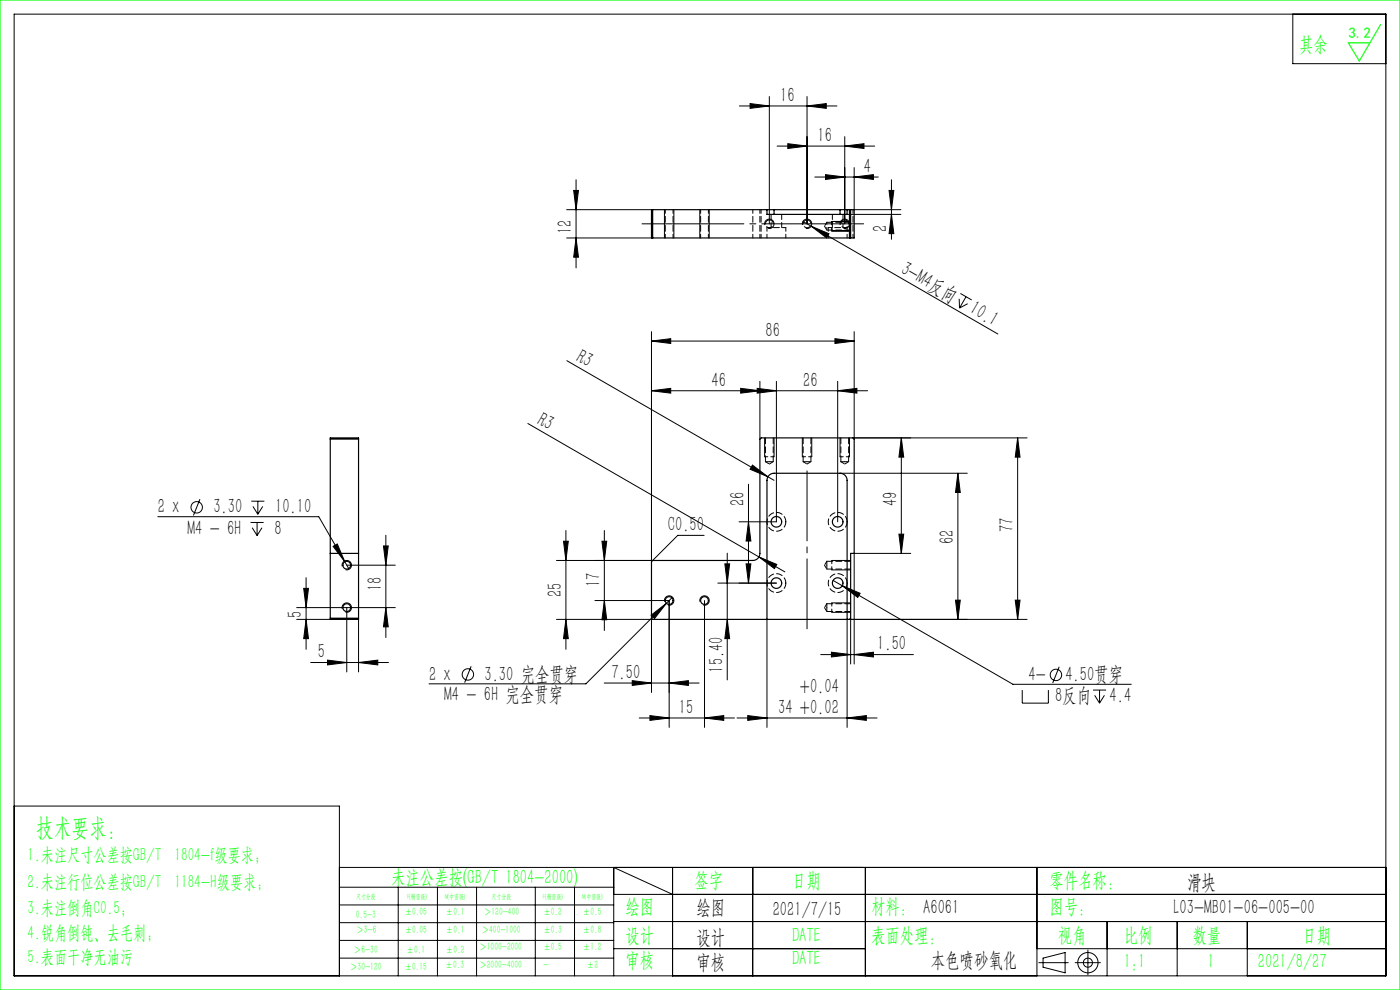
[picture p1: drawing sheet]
<svg xmlns="http://www.w3.org/2000/svg" width="297mm" height="210mm" viewBox="0 0 297 210" stroke-linecap="round" stroke-linejoin="round" font-family="sans-serif">
<g fill="none" stroke="#000" stroke-width=".21">
<path d="M3 3h291v204h-291zM274.3 3v10.5h19.7M122.2 38.1v18.7M156.9 22.5h20.7M159.1 22l4.1 .5-4.1 .5zM163.2 20.5v27M164.9 31h20.7M167.1 30.5l4.1 .5-4.1 .5zM171.2 22.5l4.1-.5v1zM171.2 20.5v27M172.9 37.6h13.4M175.1 37l4.1 .6-4.1 .5z"/>
<path d="M179.2 31l4.1-.5v1zM179.2 29v18.5M181.2 37.6l4.1-.6v1.1zM181.2 35.6v8.9h9.9M189.1 38.1v12.7M120.2 44.5h18M120.2 50.5h18M121.7 40.4h1l-.5 4.1zM122.2 50.5l.5 4.1h-1zM141 44.5v6M143 44.5v6M148.5 44.5v6"/>
<path d="M150.5 44.5v6M162.2 47.7a1 1 0 0 1 .9-1.2 1 1 0 0 1 1.1 1.1 1 1 0 0 1-1.3 .8M170.2 47.7a1 1 0 0 1 .9-1.2 1 1 0 0 1 1.1 1.1 1 1 0 0 1-1.3 .8M170.3 47l41.4 23.9M172.1 48l3.8 1.6-.5 .9zM176.5 49h4M176.5 47h4M178.2 47.7a1 1 0 0 1 .9-1.2 1 1 0 0 1 1.1 1.1 1 1 0 0 1-1.3 .8M179.7 45.5h11.4M188.6 40.4h1l-.5 4.1zM189.1 45.5l.5 4.1h-1zM120.3 76.5l43.9 25.4"/>
<path d="M138.2 72.3l4.1-.5v1.1zM138.2 70.3v48.8M138.2 72.3h43M177.1 71.8l4.1 .5-4.1 .6zM181.2 70.3v22.8M203.5 63.4l.1 1.9M203.7 62.2l2.4 1.4M204.9 62.9l-1.3 2.4M205.3 64.4l-1.7 .9M112 89.8l54.5 31.5M138.2 82.9l4.1-.5v1zM138.2 82.9h45.9"/>
<path d="M157.1 82.4l4.1 .5-4.1 .5zM159.6 98.7l3.3 2.4-3.8-1.6zM160.6 82.4l4.1 .5-4.1 .5zM161.2 80.9v12.2M162.2 92.9v4M164.2 92.9v4M164.7 80.9v29.8h-7.9M170.2 92.9v4M172.2 92.9v4M177.7 82.9l4.1-.5v1zM177.7 80.9v29.8M178.2 92.9v4"/>
<path d="M180.2 92.9v4M191.2 92.9v24.5M191.2 92.9l.5 4.1h-1zM215.9 92.9v38.5M215.9 92.9l.5 4.1h-1zM217.9 92.9h-36.9M33.5 109.6h34.1l6.4 11M42.4 105.9l-1.4 3.4M53.2 110.8h2.7M53.3 106.3h2.8M53.5 111.9l1 1.7M53.7 107.4l1 1.7"/>
<path d="M54.5 110.8v2.8M54.7 106.3v2.8M55.6 111.9l-1.1 1.7M55.7 107.4l-1 1.7M70.7 115.9l.9-.5 1.6 3.8zM73.6 119.9h10.3M81.3 115.8h1.1l-.5 4.1zM81.9 113.5v21.7M119.5 114.8h1.1l-.5 4.1zM120.1 112.5v25.2M127.7 114.8h1l-.5 4.1zM128.2 112.5v21.2"/>
<path d="M149.4 113.6h-5.6l-5.3 5.3h-20.4M153.8 119.6h1l-.5 4.1zM154.3 117.3v26.9M158.3 119.6h1l-.5 4.1zM158.8 110.7l.5 4.1h-1zM158.8 102.7v21M161 118.1l3.8 1.6-.5 .9zM176.5 118.9h4M178.2 100.4h27M190.7 113.3h1l-.5 4.1zM193.2 117.4h-12v23.5M203.2 100.4l.5 4.1h-1z"/>
<path d="M203.2 100.4v31M62.9 131.4h7.2M62.9 128.9h21M64.4 124.8h1l-.5 4.1zM64.9 131.4l.5 4.1h-1zM64.9 122.5v15.2M72.6 129.1a1 1 0 0 1 .9-1.2 1 1 0 0 1 1.1 1.1 1 1 0 0 1-1.3 .9M72.6 120.1a1 1 0 0 1 .9-1.2 1 1 0 0 1 1.1 1.1 1 1 0 0 1-1.3 .9M73.6 128.9v13.6M76.1 131.4v11.1M81.9 128.9l.5 4.1h-1.1zM118.1 131.4h20.4"/>
<path d="M120.1 131.4l.5 4.1h-1.1zM126.2 127.4h15.8v26.9M128.2 127.4l.5 4.1h-1zM138.1 130.5l3.3-2.5-2.6 3.2zM138.2 131.1v15.8M141 127.6a1 1 0 0 1 .9-1.2 1 1 0 0 1 1.1 1.1 1 1 0 0 1-1.3 .9M142.5 126.8l-18.2 18.3h-33.3M148.5 127.6a1 1 0 0 1 .9-1.2 1 1 0 0 1 1.1 1.1 1 1 0 0 1-1.3 .9M149.5 127.4v26.9M152.3 123.7h12.4M154.3 131.4l.5 4.1h-1zM162.7 131.4v22.9"/>
<path d="M174.1 138.9h19.7M176.4 138.3l4.1 .6-4.1 .5zM176.5 129.9h4M176.5 127.9h4M176.5 120.9h4M176.7 123.1l38.2 22.1h25.1M178.7 124.3l3.8 1.5-.5 .9zM179.7 131.4v22.9M180.2 131.4h37.7M180.5 131.1v9.8M181.2 138.9l4.1-.6v1.1zM202.7 127.3h1l-.5 4.1z"/>
<path d="M215.4 127.3h1l-.5 4.1zM65.9 140.5h16.5M69.5 140l4.1 .5-4.1 .5zM76.1 140.5l4-.5v1zM100 141.3l-1.4 3.5M128.2 144.9h20.1M134.1 144.4l4.1 .5-4.1 .5zM135.6 152.3h20.2M137.9 151.8l4.1 .5-4.1 .5zM142 144.9l4-.5v1zM149.5 152.3l4-.5v1zM156.4 152.3h29.7"/>
<path d="M158.6 151.8l4.1 .5-4.1 .5zM179.7 152.3l4.1-.5v1zM216.9 146.4v2.8h5.5v-2.8M224.7 141.4l-1.4 3.5M231.9 146.4h2.7M232.2 147.5l1.1 1.7M233.3 146.4v2.8M234.3 147.5l-1 1.7M3 171h69v36M72 184h222M72 188.2h58.2M72 192h58.2"/>
<path d="M72 195.7h58.2M72 199.5h58.2M84.5 188.2v18.8M92.8 188.2v18.8M101.1 188.2v18.8M113.6 188.2v18.8M121.9 188.2v18.8M130.2 189.7h163.8M130.2 195.5h163.8M142.7 189.7l-12.5-5.7v23M142.7 184v23M159.7 184v23"/>
<path d="M183.6 184v23M220 184v23M234.9 195.5v11.5M249.7 195.5v11.5M264.6 195.5v11.5M72 203.2h58.2M130.2 201.2h53.4M220 201.2h74M220.4 204.2h6.2M221.3 203.2l4.7-1.1v4.3l-4.7-1.2zM228.1 204.2h5.3M230.8 201.5v5.3"/>
<circle cx="41.7" cy="107.6" r="1.21"/>
<circle cx="99.3" cy="143.1" r="1.21"/>
<circle cx="224" cy="143.2" r="1.21"/>
<circle cx="230.8" cy="204.2" r="2.15"/>
<circle cx="230.8" cy="204.2" r=".96"/>
</g>
<path d="M171.2 99.9v33.5" fill="none" stroke="#000" stroke-width=".21" stroke-dasharray="30.5 1.3 1.3 1.3" stroke-dashoffset="15.6"/>
<path d="M183.2 47.5h-47" fill="none" stroke="#000" stroke-width=".21" stroke-dasharray="30.5 1.3 1.3 1.3" stroke-dashoffset="8.9"/>
<path d="M0 0h297v210h-297zM292.9 5.2l-4.5 7.7-2.4-3.8h4.6" fill="none" stroke="#0f0" stroke-width=".25"/>
<path d="M176.5 47v2M162.2 96.9h2M170.2 96.9h2M178.2 96.9h2M176.5 118.9v2M176.5 127.9v2" fill="none" stroke="#000" stroke-width=".21" stroke-dasharray="1.3 .6" stroke-dashoffset=".6"/>
<g fill="#000">
<path d="M172.1 48l3.8 1.6-.5 .9z"/>
<path d="M175.1 37l4.1 .6-4.1 .5zM181.2 37.6l4.1-.6v1.1zM167.1 30.5l4.1 .5-4.1 .5zM179.2 31l4.1-.5v1zM159.1 22l4.1 .5-4.1 .5zM171.2 22.5l4.1-.5v1zM138.2 72.3l4.1-.5v1.1zM177.1 71.8l4.1 .5-4.1 .6zM138.2 82.9l4.1-.5v1zM157.1 82.4l4.1 .5-4.1 .5zM176.4 138.3l4.1 .6-4.1 .5zM181.2 138.9l4.1-.6v1.1zM158.6 151.8l4.1 .5-4.1 .5zM179.7 152.3l4.1-.5v1zM178.7 124.3l3.3 2.4 .5-.9zM134.1 144.4l4.1 .5-4.1 .5zM142 144.9l4-.5v1zM138.1 130.5l.7 .7 2.6-3.2zM70.7 115.9l2.5 3.3-1.6-3.8z"/>
<path d="M121.7 40.4h1l-.5 4.1zM122.2 50.5l.5 4.1h-1zM188.6 40.4h1l-.5 4.1zM189.1 45.5l.5 4.1h-1zM119.5 114.8h1.1l-.5 4.1zM120.1 131.4l.5 4.1h-1.1zM191.2 92.9l.5 4.1h-1zM190.7 113.3h1l-.5 4.1zM203.2 100.4l.5 4.1h-1zM202.7 127.3h1l-.5 4.1zM127.7 114.8h1l-.5 4.1zM128.2 127.4l.5 4.1h-1zM158.8 110.7l.5 4.1h-1zM158.3 119.6h1l-.5 4.1z"/>
<path d="M160.6 82.4l4.1 .5-4.1 .5zM177.7 82.9l4.1-.5v1z"/>
<path d="M161 118.1l3.3 2.5 .5-.9zM159.6 98.7l-.5 .8 3.8 1.6z"/>
<path d="M64.9 131.4l.5 4.1h-1zM64.4 124.8h1l-.5 4.1z"/>
<path d="M81.9 128.9l.5 4.1h-1.1zM81.3 115.8h1.1l-.5 4.1z"/>
<path d="M215.4 127.3h1l-.5 4.1zM215.9 92.9l.5 4.1h-1zM154.3 131.4l.5 4.1h-1zM153.8 119.6h1l-.5 4.1z"/>
<path d="M69.5 140l4.1 .5-4.1 .5zM76.1 140.5l4-.5v1z"/>
<path d="M137.9 151.8l4.1 .5-4.1 .5zM149.5 152.3l4-.5v1z"/>
</g>
<g fill="none" stroke="#000" stroke-width=".25">
<path d="M138.5 44.5v6M162.7 44.5h1.5M162.7 44.5v1h17v-1M162.7 44.5h-24.5v6h43v-6h-1.5M164.2 44.5h14M164.2 44.5v1M178.2 44.5h1.5M178.2 44.5v1M180.2 44.5v6M180.5 44.5v6M70.1 92.9h6v38.5h-6zM70.1 93.1h6"/>
<path d="M161.2 93.1l.3-.2h19.5l.2 .2v24.3h-.7v13.7l-.3 .3h-41.7l-.3-.3v-12l.3-.2h21.2a1.5 1.5 0 0 0 1.5-1.5zM70.1 117.4h6M70.1 131.1h6M162.7 131.4v-29.5a1.5 1.5 0 0 1 1.5-1.5h14a1.5 1.5 0 0 1 1.5 1.5v29.5"/>
<circle cx="73.6" cy="119.9" r=".82"/>
<circle cx="164.7" cy="110.7" r="1.12"/>
<circle cx="177.7" cy="110.7" r="1.13"/>
<circle cx="73.6" cy="128.9" r=".82"/>
<circle cx="142" cy="127.4" r=".82"/>
<circle cx="149.5" cy="127.4" r=".83"/>
<circle cx="164.7" cy="123.7" r="1.12"/>
<circle cx="177.7" cy="123.7" r="1.13"/>
</g>
<path d="M175.4 47.2v1.6" fill="none" stroke="#000" stroke-width=".21" stroke-dasharray="1.3 .6" stroke-dashoffset=".8"/>
<g fill="none" stroke="#000" stroke-width=".21" stroke-dasharray="1.3 .6" stroke-dashoffset=".5">
<path d="M141.1 44.5v6M142.8 50.5v-6M148.6 44.5v6M150.3 50.5v-6M159.7 44.5v6M161.2 50.5v-6M161.5 50.5v-6M162.7 48.3v2.2M166.7 48.3h-4M166.7 50.5v-2.2M174.9 48l.5 .8M175.4 47.2l-.5 .8"/>
<path d="M175.7 48.3v2.2M179.7 48.3h-4M179.7 50.5v-2.2M181 44.5v6M162.4 97.9l.8 .5M163.2 98.4l.8-.5M170.4 97.9l.8 .5M171.2 98.4l.8-.5M178.4 97.9l.8 .5M179.2 98.4l.8-.5M174.9 119.9l.5 .8M175.4 119.1l-.5 .8"/>
<path d="M174.9 128.9l.5 .8M175.4 128.1l-.5 .8"/>
</g>
<g fill="none" stroke="#000" stroke-width=".21" stroke-dasharray="1.3 .6">
<path d="M163.2 46.7a.82 .82 0 0 1 .8 1.1 .82 .82 0 0 1-1.4 .2 .82 .82 0 0 1 .4-1.3h.2M171.2 46.7a.82 .82 0 0 1 .8 1.1 .82 .82 0 0 1-1.4 .2 .82 .82 0 0 1 .4-1.3h.2M175.4 48.8h5.1M179.2 46.7a.82 .82 0 0 1 .8 1.1 .82 .82 0 0 1-1.4 .2 .82 .82 0 0 1 .4-1.3h.2M180.5 47.2h-5.1M162.4 92.9v5M164 97.9v-5M170.4 92.9v5M172 97.9v-5M178.4 92.9v5M180 97.9v-5M180.5 119.1h-5.1"/>
<path d="M175.4 120.7h5.1M175.4 129.7h5.1M180.5 128.1h-5.1"/>
</g>
<path d="M163.6 45.5v2.8M165.8 48.3v-2.8M176.6 45.5v2.8M178.8 48.3v-2.8" fill="none" stroke="#000" stroke-width=".21" stroke-dasharray="1.3 .6" stroke-dashoffset=".2"/>
<path d="M162.4 97.9h.8M163.2 97.9h.8M170.4 97.9h.8M171.2 97.9h.8M178.4 97.9h.8M179.2 97.9h.8M175.4 119.9v.8M175.4 119.1v.8M175.4 128.9v.8M175.4 128.1v.8" fill="none" stroke="#000" stroke-width=".21" stroke-dasharray="1.3 .6" stroke-dashoffset=".4"/>
<path d="M166.7 110.7a2 2 0 0 1-2.9 1.8 2 2 0 0 1-.3-3.4 2 2 0 0 1 3.2 1.3v.3M179.7 110.7a2 2 0 0 1-2.9 1.8 2 2 0 0 1-.3-3.4 2 2 0 0 1 3.2 1.3v.3M166.7 123.7a2 2 0 0 1-2.9 1.8 2 2 0 0 1-.3-3.4 2 2 0 0 1 3.2 1.3v.3M179.7 123.7a2 2 0 0 1-2.9 1.8 2 2 0 0 1-.3-3.4 2 2 0 0 1 3.2 1.3v.3" fill="none" stroke="#000" stroke-width=".21" stroke-dasharray="1.3 .6" stroke-dashoffset=".1"/>
<text font-size="5.4" fill="#0f0" x="7.7" y="177.2">技术要求：</text>
<g font-size="4.4" fill="#0f0">
<text x="275.6" y="10.8">其余</text>
<text x="83" y="187.5">未注公差按(GB/T 1804-2000)</text>
<text x="147.3" y="188">签字</text>
<text x="168" y="188">日期</text>
<text x="222.6" y="188">零件名称：</text>
<text x="132.7" y="193.6">绘图</text>
<text x="184.8" y="193.6">材料： A6061</text>
<text x="222.6" y="193.6">图号：</text>
<text x="132.7" y="199.8">设计</text>
<text x="168" y="199.8">DATE</text>
<text x="184.8" y="199.8">表面处理：</text>
<text x="224.4" y="199.8">视角</text>
<text x="238.4" y="199.8">比例</text>
<text x="253" y="199.8">数量</text>
<text x="276.3" y="199.8">日期</text>
<text x="132.7" y="205.1">审核</text>
<text x="168" y="204.6">DATE</text>
<text x="238.4" y="205.3">1:1</text>
<text x="256.2" y="205.3">1</text>
<text x="266.9" y="205.3">2021/8/27</text>
</g>
<g font-size="4.4">
<text x="165.5" y="21.6">16</text>
<text x="173.4" y="30.1">16</text>
<text x="183.2" y="36.7">4</text>
<text x="121.3" y="49.7" transform="rotate(-90 121.3 49.7)">12</text>
<text x="188.2" y="49.2" transform="rotate(-90 188.2 49.2)">2</text>
<text x="190.9" y="57.8" transform="rotate(30 190.9 57.8)">3-M4反向</text>
<text x="162.4" y="71.5">86</text>
<text x="205.5" y="66.3" transform="rotate(30 205.5 66.3)">10.1</text>
<text x="122" y="76.5" transform="rotate(30 122 76.5)">R3</text>
<text x="151" y="82">46</text>
<text x="170.4" y="82">26</text>
<text x="113.7" y="89.8" transform="rotate(30 113.7 89.8)">R3</text>
<text x="157.9" y="107.3" transform="rotate(-90 157.9 107.3)">26</text>
<text x="190.3" y="107.3" transform="rotate(-90 190.3 107.3)">49</text>
<text x="33.5" y="108.9">2 x</text>
<text x="39.8" y="113.4">M4 - 6H</text>
<text x="45.3" y="108.9">3.30</text>
<text x="58.2" y="113.4">8</text>
<text x="58.4" y="108.9">10.10</text>
<text x="141.7" y="112.7">C0.50</text>
<text x="215" y="112.9" transform="rotate(-90 215 112.9)">77</text>
<text x="202.3" y="115.5" transform="rotate(-90 202.3 115.5)">62</text>
<text x="81" y="125.4" transform="rotate(-90 81 125.4)">18</text>
<text x="127.3" y="124.5" transform="rotate(-90 127.3 124.5)">17</text>
<text x="64.1" y="131.2" transform="rotate(-90 64.1 131.2)">5</text>
<text x="119.2" y="126.6" transform="rotate(-90 119.2 126.6)">25</text>
<text x="186.1" y="138">1.50</text>
<text x="67.4" y="139.7">5</text>
<text x="153.4" y="142.7" transform="rotate(-90 153.4 142.7)">15.40</text>
<text x="91" y="144.4">2 x</text>
<text x="94.2" y="148.7">M4 - 6H 完全贯穿</text>
<text x="102.8" y="144.4">3.30 完全贯穿</text>
<text x="129.7" y="144">7.50</text>
<text x="169.7" y="147.1">+0.04</text>
<text x="218.2" y="144.5">4-</text>
<text x="223.8" y="149">8反向</text>
<text x="226" y="144.5">4.50贯穿</text>
<text x="235.4" y="149">4.4</text>
<text x="144" y="151.4">15</text>
<text x="165.1" y="151.4">34 +0.02</text>
<text x="251.8" y="188.6">滑块</text>
<text x="147.8" y="194">绘图</text>
<text x="163.9" y="194.3">2021/7/15</text>
<text x="249" y="194">L03-MB01-06-005-00</text>
<text x="147.8" y="200.2">设计</text>
<text x="147.8" y="205.5">审核</text>
<text x="197.5" y="205">本色喷砂氧化</text>
</g>
<g font-size="4" fill="#0f0">
<text x="5.9" y="182.6">1.未注尺寸公差按GB/T 1804-f级要求；</text>
<text x="5.9" y="188.4">2.未注行位公差按GB/T 1184-H级要求；</text>
<text x="5.9" y="193.9">3.未注倒角C0.5；</text>
<text x="5.9" y="199.2">4.锐角倒钝、去毛刺；</text>
<text x="5.9" y="204.2">5.表面干净无油污</text>
</g>
<text font-size="3.2" fill="#0f0" x="286.1" y="8">3.2</text>
<g font-size="2.3" fill="#0f0">
<text x="75.5" y="194.7">0.5-3</text>
<text x="75.6" y="198">＞3-6</text>
<text x="85.9" y="194.2">±0.05</text>
<text x="85.9" y="198">±0.05</text>
<text x="94.6" y="194.2">±0.1</text>
<text x="94.6" y="198">±0.1</text>
<text x="102.2" y="198">＞400-1000</text>
<text x="102.7" y="194.2">＞120-400</text>
<text x="115.3" y="194.2">±0.2</text>
<text x="115.3" y="198">±0.3</text>
<text x="123.7" y="194.2">±0.5</text>
<text x="123.7" y="198">±0.8</text>
<text x="75.1" y="202.2">＞6-30</text>
<text x="86.3" y="202.2">±0.1</text>
<text x="94.6" y="202.2">±0.2</text>
<text x="101.7" y="201.6">＞1000-2000</text>
<text x="115.3" y="201.6">±0.5</text>
<text x="123.7" y="201.6">±1.2</text>
<text x="74.3" y="205.8">＞30-120</text>
<text x="85.9" y="205.8">±0.15</text>
<text x="94.5" y="205.4">±0.3</text>
<text x="101.7" y="205.4">＞2000-4000</text>
<text x="115.3" y="205.4">-</text>
<text x="124.5" y="205.4">±2</text>
</g>
<g font-size="1.5" fill="#0f0">
<text x="75.5" y="190.6">尺寸分段</text>
<text x="86.4" y="190.6">F(精密级)</text>
<text x="94.4" y="190.6">M(中密级)</text>
<text x="104.3" y="190.6">尺寸分段</text>
<text x="115.2" y="190.6">F(精密级)</text>
<text x="123.5" y="190.6">M(中密级)</text>
</g>
</svg>
